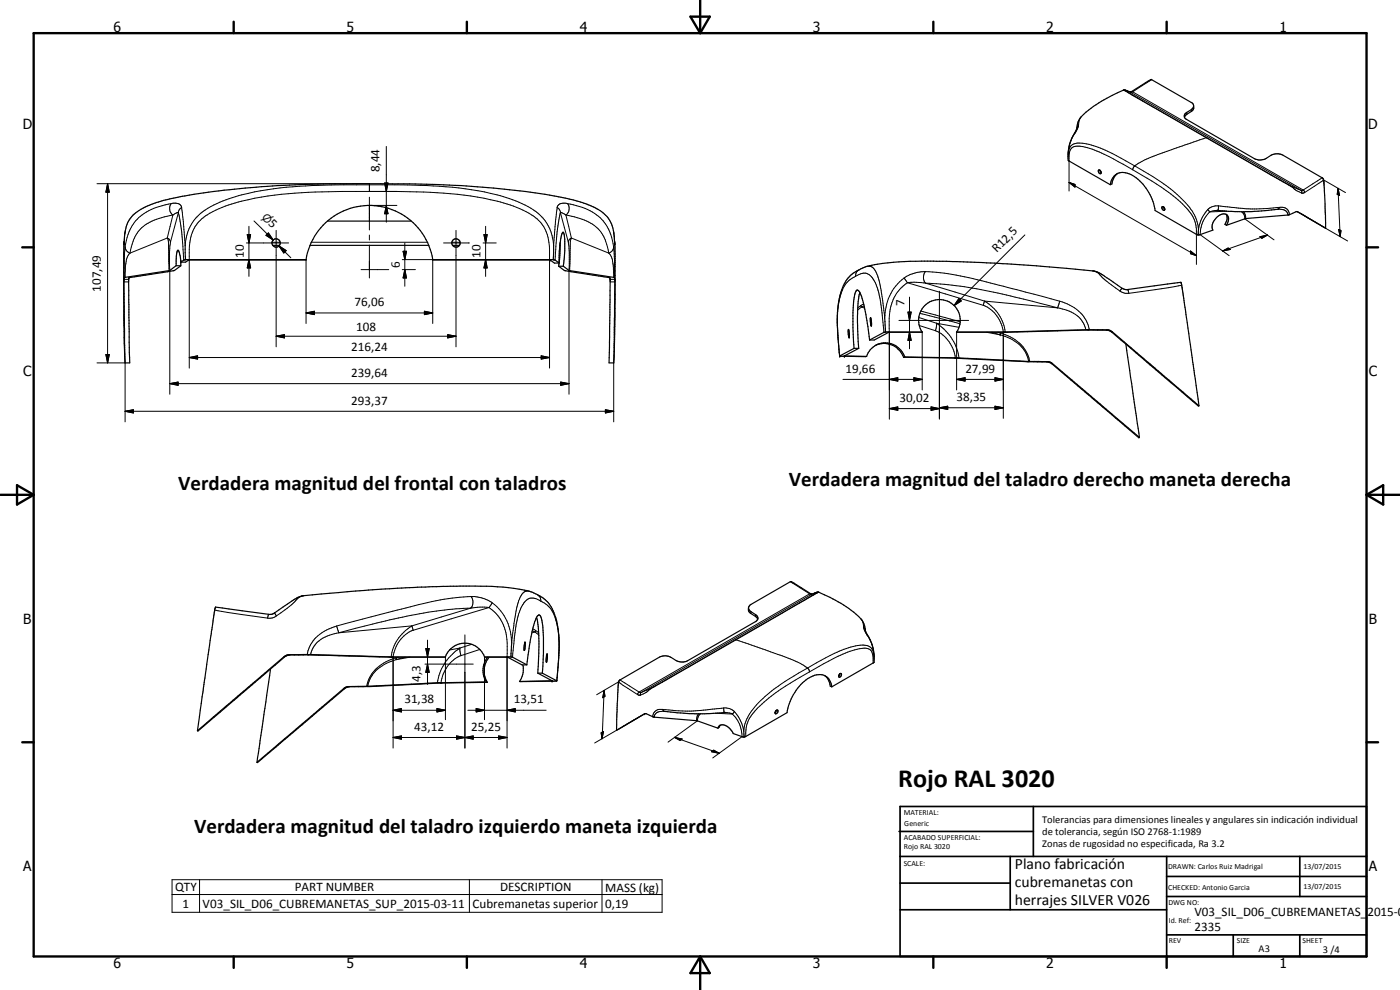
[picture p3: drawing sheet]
<svg xmlns="http://www.w3.org/2000/svg" width="420mm" height="297mm" viewBox="0 0 420 297" stroke-linecap="round" stroke-linejoin="round" font-family="sans-serif">
<g fill="none" stroke="#000" stroke-width=".35">
<path d="M358.2 31.7l.1 .8-.3 .6-2.2 1.5-.3 .5M320.5 47.1a12.3 12.3 0 0 1 2.2-7.4l.5-1.2a6 6 0 0 1 2.7-4.8l1.5-1.2a43.3 43.3 0 0 1 10.1-5.5l2 .6 6-3.8 12 6.9a1.18 1.18 0 0 1 .7 1.1 1.18 1.18 0 0 1-.7 1.1 3 3 0 0 0-2 1.6v.7l.4 .5 20.6 11.9a3.7 3.7 0 0 0 3.6-.1l1.3-.9a3.9 3.9 0 0 1 3.6-.1l12.1 7.1 .4 3.1 .3 11.8M320.6 46.2v1.9l.1 .2 12.5 7.1M330.1 51.1l.4 .6M330.1 51.1l-.2-.1a.58 .58 0 0 0-.2 .7 .58 .58 0 0 0 .7 .3l.1-.3M333.2 55.4a4 4 0 0 1 6.2-3 15.1 15.1 0 0 1 7.3 10.8l12.7 7.3 4.6-1.5a3.9 3.9 0 0 1 3.1-4.8 1.65 1.65 0 0 1 1.5 .9 1.65 1.65 0 0 1-.1 1.7l-.4 .8M335.4 52.1a4.5 4.5 0 0 0-1.7 3.1l-.5 .2M37.2 72.9a10.5 10.5 0 0 1 4-9.4 29 29 0 0 1 10.3-3.9 225.4 225.4 0 0 1 33.7-4 574.6 574.6 0 0 1 59.7 .6l1.6 .1a158.4 158.4 0 0 1 24.3 3.4l.7 .2a21.9 21.9 0 0 1 10.6 5l.3 .4a10.3 10.3 0 0 1 2 5.6l.1 2M37.2 72.9v23.3l.3 12.7M37.3 72.4l-.1 1M52.9 79.7l-1.9 1.5-13.7 2.1 .2 25.6M52.9 79.7l1.4 .1"/>
<path d="M54.3 79.8a5.5 5.5 0 0 1-4 1.7l-11.6 1.9 .2 25.5h-1.4M54.3 78.1v1.7M54.3 78.7l-.4-2.7-.5-.9-.5 1.5v3.1M55.6 73.7l.1 4.2M55.7 77.9l-.6 .1-.8 .7M56.5 78.1l-.8 .6h-1.4M56.5 78v.1M81.8 73.6h2.1M91.9 77.9l-35.4 .1M91.9 77.9h-36.2M91.9 77.9a19.2 19.2 0 0 1 19-16.3 19.2 19.2 0 0 1 19 16.3M93 73.6h35.7"/>
<path d="M98.2 66.3h25.3M129.9 77.9l35.2 .1M129.9 77.9h36.2M135.8 73.6h2.1M165.1 78l.1 .1M165.2 78.1l1.2 .9 1.4-.1M166.1 77.9l.4 .1M166.1 73.7v4.2M166.5 78h.1M166.6 78l1.2 .9M167.7 79.9h1.4M167.7 79.9a5.2 5.2 0 0 0 3.7 1.6l11.6 1.9-.2 25.5h1.4"/>
<path d="M167.8 78.9l-.1 1M168 73.6l-.2 5.3M168 73.6l.5-2.9 .4-1a1.04 1.04 0 0 1 .5 1.4l.1 4.2-.4 4.6M168 73.6h.1M168.1 72.8l-.3 6.1M169.1 79.9l1.7 1.3 13.6 2.1-.2 25.6M184.4 72.4l.1 1M184.5 72.9l.1 22.9-.4 13.1M348.8 62.1l.1-.1a.71 .71 0 0 1 .6 1.1l-.7-.4zM349.2 62.1l.4 .6M359.7 68.7l-.1 1.8M368 64.3a2.67 2.67 0 0 1-.4 3l.5 .3"/>
<path d="M383.8 62.8a79.7 79.7 0 0 1-18.8 .4M389.4 63.5l5.5 3.2M395 66.8l.4 .3M395.4 67.1l2.4 1.4M395.4 67.1l-6.2-3.6-2.5 1-12.9 1.1-5.7 2M52.3 81.2h-.1M169.4 81.2h.1M254.6 98.8l.3 1.4v1.1l-.3-.8zM254.6 98.8h.1M257.8 81l.5-.3a18.4 18.4 0 0 1 8.2-1.8 251.2 251.2 0 0 1 34.5 .2l10.1 .7 16.8 1.5a10.1 10.1 0 0 1 5 2.5l3.8 2.6 1.3 .5 16.4-2.2 1.4 8.2 4 28.9M257.8 80.9a9.3 9.3 0 0 0-5 5.4l-.9 3.3-.6 5 .1 5.6 .6 6.6M258.1 87.8l-.6 2.7-.2 4.4 .4 9.6"/>
<path d="M261.3 95.3l.2 1.1v1.4l-.3-1.4zM265.5 95.4l.3 4.3M265.8 99.7l-4.8 2.3M276.8 99.6a6.2 6.2 0 0 1 5.1-9.7 6.2 6.2 0 0 1 5.2 9.7M276.8 99.6l-10 .1-4.4 2.3h-1.4M276.8 99.6l-11 .1M287.1 99.6l15.2 .1 24.2-.7 6.2 .1 1 .6 26 22.1h.1M287.1 99.6h14.6l24.2-.7 7.2 .2 26.7 22.7M252 106.8l8.1 .1M256.3 104.5l-4.3 2.3M256.3 104.5h1.4M257.7 104.5l-4.3 2.3 6.7 .1"/>
<path d="M261 102a53.8 53.8 0 0 0-3-14.4 .62 .62 0 0 0-.7-.6 .62 .62 0 0 0-.6 .7l-.5 2.6-.2 3.6 .3 10.6M262.8 103.6a6.2 6.2 0 0 1 8.8 3.5M263.5 103.3a5.7 5.7 0 0 0-3.4 3.6M263.9 103.2a6.2 6.2 0 0 1 7.3 4M271.2 107.2a541.8 541.8 0 0 1 36.7 1.3l6.5 .1 1 .3 26.4 22.5 .2-.2M271.6 107.1a575.2 575.2 0 0 1 37.1 1.4h4.3a3 3 0 0 1 2.5 .3l26.5 22.4M271.6 107.1l-.4 .1M337.9 103.3l4.1 27.9M133.7 197.1l-16.6 .1-24.8-.7-6.1 .2-.8 .4-26 22.2-.1-.1M133.7 197.1h-16.3l-24.2-.7-7 .1-1 .5-25.9 22.2M133.7 197.1a6.2 6.2 0 0 1 5.8-4.1 6.2 6.2 0 0 1 5.9 4.1M145.4 197.1l7 .1 4.3 2.3h1.4"/>
<path d="M145.4 197.1h7.9M146.3 197.2a6.3 6.3 0 0 0-.3 7.4M146.8 197.2a6.4 6.4 0 0 0-.5 7.5M153.3 197.1l4.8 2.4M153.6 192.9l-.3 4.2M156.9 199.5a6.3 6.3 0 0 1-1 5M157.3 195.1v.1M157.3 195.2h.1M157.4 195.1v.1M157.6 192.7l-.3 2.4M157.6 192.7h.1M157.6 192.7l-.2 2.4"/>
<path d="M158.1 199.5l1.6-10a11.3 11.3 0 0 1 1.7-4.8 .68 .68 0 0 1 .8 0 .68 .68 0 0 1 .3 .8l.4 2.3 .2 3.5-.3 10.7M161 185.3a51.7 51.7 0 0 1 .4 15.7v1M164 198.7h.1M164.2 196.2l.1 1.2-.3 1.3-.1-1zM224.7 182.5l.4 .8 2 1.4 .3 1.1M227.4 185.8l-.7-.8a3.6 3.6 0 0 1-2.1-1.9 1.61 1.61 0 0 1 .8-1.7l11.9-6.9 6.1 3.7 1.8-.5a32.5 32.5 0 0 1 13.7 8.7l.5 1.2a7.6 7.6 0 0 0 1.7 4.3l1.1 3.2 .1 3.7-12.7 7.3M227.4 185.8l-.7 .7-20.3 11.7a3.7 3.7 0 0 1-3.6 0l-1.6-1.1a3.7 3.7 0 0 0-3.3 0l-12.2 7.2-.3 4-.4 10.8M81.2 200.7l-4.1 28M146 204.6l.3 .1M146 204.6l-14.7 .3-27.2 1.1-.9 .5-26.1 22.2M146.3 204.7a540.7 540.7 0 0 0-36 1.3h-5.4l-1.2 .4-26.4 22.4-.2-.1M161.4 202l4.3 2.3-9.8 .2"/>
<path d="M161.4 202h1.4M162.8 202l4.3 2.3M167.1 204.3h.1M167.1 204.3l.7-9.1v-3.9a20 20 0 0 0-2.9-10l-.6-.7a14.3 14.3 0 0 0-7.7-3.7 119.6 119.6 0 0 0-23.5-1l-7.8 .3a576 576 0 0 0-34.1 2.5l-1.8 .5-.9 .5-6.9 4.6-16.9-2.1-5.4 37M167.1 204.3l-11.2 .2M188 217.4l-3 1.7M188 217.3l-3 1.8M190.2 216.1l-2.2 1.2M190.2 216.1l-2.2 1.3M192.2 214.9l-2 1.2M192.2 214.9l1.6-.8 2.6 1.1 12.6 1 6.5 2.3M193.5 214.1l-3.3 2"/>
<path d="M199 213.4l9.6 .8 9.2-.4M215.5 218.5a1.64 1.64 0 0 1 2.7-.6l.9 .8 .9 1.4 3.3 1M216.1 217.6l-.6 .9M223.2 219.4l.1 1.7M233 213.1h.5v.5l-.8 .6-.1-.3zM233 213.1l-.4 .7M247.5 202.7a4.5 4.5 0 0 1 1.7 3.2l.4 .2M249.6 206.1a3.9 3.9 0 0 0-6.1-3.1 14.8 14.8 0 0 0-7.3 10.8l-12.9 7.3M252 202.2a.34 .34 0 0 1 .4-.1 .34 .34 0 0 1 .1 .5l-.3 .5h-.5zM252 202.1l-.3 .7"/>
<circle cx="82.9" cy="72.9" r="1.24"/>
<circle cx="136.8" cy="72.9" r="1.27"/>
</g>
<g fill="#000">
<circle cx="165.1" cy="78" r=".18"/>
<circle cx="38.7" cy="83.4" r=".18"/>
<circle cx="183" cy="83.4" r=".18"/>
<circle cx="261.3" cy="95.3" r=".18"/>
<circle cx="252" cy="106.8" r=".18"/>
<circle cx="253.4" cy="106.8" r=".18"/>
<circle cx="243.6" cy="178.3" r=".18"/>
<circle cx="165.7" cy="204.3" r=".18"/>
</g>
<g fill="none" stroke="#000" stroke-width=".3">
<path d="M322.5 40h-.1M322.5 40h.1M322.6 40a11.2 11.2 0 0 0-2 6.2v-.7M323.7 37.6l-.5 .7M323.7 37.6l-1.1 2.4M324.5 35l-.6 1.2-.2 1.4M337.1 27.1l50.6 28.9 1.2 1.1 1.7 .8M337.3 27.1h.1M337.6 27.1l1.7 .6M337.6 27.1h.1M337.7 27.1l24.5 14.2M337.7 27.1h.1"/>
<path d="M339.2 27.6l.1 .1M339.3 27.7l51.2 29.4M339.6 27.5l.3 .1M339.9 27.6l-.6 .1M339.9 27.6l51.2 29.4M345.6 23.9l-5.7 3.7M356.1 33.7l.1 .6M357.5 32.9v.5M29.1 55.1h81.8v2.3M32.3 55.1l.5 2.6h-1zM32.3 55.1v53.8M110.9 59.2v9.8"/>
<path d="M115.4 54.9h1l-.5 2.5zM115.9 43.9v22.8M119 57.4a122.5 122.5 0 0 1 30.3 3 34.2 34.2 0 0 1 10.7 4.4 11.5 11.5 0 0 1 4.9 10v35.6M119.1 57.4a315.1 315.1 0 0 0-30.6 .6 66.4 66.4 0 0 0-24.6 5.5 11.5 11.5 0 0 0-7.1 11.3v35.6M320.7 45.5a3 3 0 0 1 4.1-2.5 32.1 32.1 0 0 1 11.7 4.5l4.1 2.3M320.8 54.7l1.8 .6v.8zM320.8 54.7l38.3 22M339.9 50.9a71.7 71.7 0 0 1 10.1 6.3l2.1 1.6a16.8 16.8 0 0 1 6.7 8.5l.3 1.3v10.7M339.9 50.9a64 64 0 0 0-13.5-6.6 6.5 6.5 0 0 0-4.5-.1 3.1 3.1 0 0 0-1.1 2.5v10.6M340.6 49.8l-.7 1.1M340.6 49.8a57.5 57.5 0 0 1 15.2 11l1.5 1.9a11.3 11.3 0 0 1 2.4 6 10.9 10.9 0 0 1 2.7-5.8M362.2 41.3l24.8 14.3 3.5 1.5"/>
<path d="M362.2 41.3l-6.6 2.2a102.6 102.6 0 0 0-13.8 5.4l-1.2 .9M390.5 57.1l.2 .3-.1 .5M391.1 57l.5 .7M391.1 57l-.6 .1M391.6 57.7l5.6-3.7 6.6 3.8M391.6 57.7l-1 .2M396.8 53.3l-5.7 3.7M401.6 56.5l.4 2.2-.7-.4zM401.6 56.5l.6 14.5M37.2 73.4h.1M37.3 72.6h.1M37.3 72.6l-.1 .8"/>
<path d="M37.5 74l-.2 9.4M37.5 74a2.05 2.05 0 0 0 1.5 1.9M37.6 69.2l-.3 3.4M39 75.9a6.7 6.7 0 0 0-1.4 5l-.1 2.3M50.2 71.4l.4 1.5 .1 8.3M50.2 71.4l.7 .5 .3 .7M50.2 71.4l-11.2 4.5M51.2 72.6l-.3 3 .1 42.7M51.4 61.1a2.44 2.44 0 0 0 .5 3.4M51.4 61.1a17 17 0 0 0-11.1 5.6 15.5 15.5 0 0 0-2.8 7.3M51.4 61.1a2.36 2.36 0 0 1 3.1 .9v.3M51.9 64.5a17 17 0 0 0-9.7 4.2l-1.3 1.6a14.8 14.8 0 0 0-1.9 5.6"/>
<path d="M51.9 64.5l-1.7 6.9M53.5 63.8l1 5.6 .6 8.6M53.5 63.8l-.6 .1-1 .6M53.5 63.8l-2.3 8.8M54.5 62.3l1.1 11.4a13.9 13.9 0 0 1 9.5-12.6 72.9 72.9 0 0 1 26.6-5.3l7.7-.3h19.1a133.2 133.2 0 0 1 28.8 2.5 33.5 33.5 0 0 1 14.5 6.3 13.4 13.4 0 0 1 4.3 9.4l1.1-11.4M54.5 62.3l-.7 .6-.3 .9M73.9 77.9h.8M73.9 72.9h12.7M74.2 70.4h1l-.5 2.5zM74.7 77.9l.5 2.5h-1zM74.7 67.9v15M76.2 66.3l5.8 5.7"/>
<path d="M79.8 70.6l.7-.7 1.5 2.1zM80.5 69.9l1.5 2.1-2.2-1.4zM81.6 72.7h2.5M82.9 69.1v35M83.7 73.8l2.2 1.4-.7 .7zM83.7 73.8l3.6 3.5M91.9 77.9v19.2M93.4 72.7h34.9M110.9 70.5v1.5M110.9 73.5v9.9M110.9 61.6h8.2M115.9 61.6l.5 2.5h-1z"/>
<path d="M120.7 77.9h9.2v19.2M121 75.4h1l-.5 2.5zM121.5 72.9v13M133.1 72.9h7.8M135.6 72.7h2.5M136.9 69.1v35M145 72.9h3.9M145.2 70.4h1l-.5 2.5zM145.7 77.9l.5 2.5h-1zM145.7 67.9v15M167.2 62.3l.7 .6 .3 .9M168.2 63.8l-1 5.6-.6 8.6"/>
<path d="M168.2 63.8h.1M168.2 63.8l2.3 8.8M168.2 63.8l1.6 .7M169.8 64.5a17 17 0 0 1 9.8 4.2l1.2 1.6a14.8 14.8 0 0 1 1.9 5.6M169.8 64.5l1.7 6.9M170.3 61.1a2.38 2.38 0 0 0-3 .7l-.1 .5M170.3 61.1a16.3 16.3 0 0 1 11.7 6.5 20.3 20.3 0 0 1 2.4 10.5v5.3M170.3 61.1a2.39 2.39 0 0 1-.5 3.4M170.5 72.6l.3 3v42.7M171.5 71.4l-.4 1.5-.1 8.3M171.5 71.4l-.7 .5-.3 .7M171.5 71.4l11.2 4.5"/>
<path d="M182.7 75.9a8.9 8.9 0 0 1 1.4 6l.1 1.3M184.1 69.2l.3 3.4M184.1 74a1.94 1.94 0 0 1-1.4 1.9M184.4 72.6h.1M184.4 72.6l.1 .8M184.5 73.4h.1M260.2 79.9a2.74 2.74 0 0 1 3 2.5 61.6 61.6 0 0 1 2.3 13 15.1 15.1 0 0 1 5.8-12M307.6 70.5l-21.3 21.2M357.3 75.3l1.8 1.4-1.8-.6zM362.4 62.9l.6 .7M363 63.6a9.7 9.7 0 0 0-2.8 6.8l8.7 6.3M365 63.2l-2 .4"/>
<path d="M365.7 61.8l-2.2 .3-1.1 .8M365.7 61.8l6 .6a49.7 49.7 0 0 0 11.4-.1l.9-.1M365.7 61.8l-.2 1.4M366.9 75.3l1.7-.9 .6 .4zM368.1 63.4l-5.1 .2M372.6 63.5l.7 .9 .3 1.3 8.7 6.3M373.2 63.5l.6 1.2v.9M378.1 71l2.3-.5-1.7 1zM380.4 70.5l-13.5 4.8M383.8 62.8a2.13 2.13 0 0 1 2.7 1.7M384 62.2a2.28 2.28 0 0 1 3 2.2M384 62.2l-.6 .6"/>
<path d="M389.4 63.5h.1M397.8 68.5l6.6 3.8M401.7 68.8l.8 .4-.3 1.8zM37.2 83.8h1.4M37.2 84.6h1.4M91.9 93.9l2.4-.5v1zM91.9 93.9h38M108.4 80.9h8.3M120.7 80.9h4M121.5 80.9l.5 2.5h-1zM127.4 93.4l2.5 .5-2.5 .5zM183.1 83.8h1.4"/>
<path d="M183.1 84.6h1.4M256.8 82.9a3.3 3.3 0 0 1 4.8 .2 19.8 19.8 0 0 1 3 10.1l.6 6.5M256.8 82.9a8 8 0 0 0-4.7 6.1 38.7 38.7 0 0 0-.6 12.2l.5 5.6M257.8 81l-.7 .5-.3 1.4M258.3 91.7l-.9 .7M258.3 91.7l.3 .4M258.6 92.1l.9 .4M258.6 92.1l-1.2 .9M259.2 91.2l-.9 .5M259.3 91.8l-.7 .3M269.8 96.1h20.9M271.3 83.4l1 1.4"/>
<path d="M272.3 84.8a12.6 12.6 0 0 0-5.4 10.7v30.3M272.3 84.8l2-.1 3.5 .3M272.3 84.8l22.8 6.8M272.5 93.6h1l-.5 2.5zM273 99.6l.5 2.5h-1zM273 89.2v15.4M275.7 95.2l5.3 1.8M275.9 97.7l4.8 1.5M276 94l12.1 3.2M276.3 93.3l11.9 3.3M276.8 99.6v17.4M277.7 81.5l-2.3 .2a10.4 10.4 0 0 0-4.1 1.7"/>
<path d="M277.7 81.5l3.3 .2a82.4 82.4 0 0 1 12.4 2.2l19.5 5a24.5 24.5 0 0 1 9.6 3.5 10.4 10.4 0 0 1 4.4 6.5M277.7 81.5a2.84 2.84 0 0 0 .1 3.5M277.8 85l6.8 .4 8.5 1.3 10.2 2.1 14.1 3.6M277.8 85l17.7 5.3M280.7 99.2a10.3 10.3 0 0 1 6 8.2M281 97l6.8 1.2M281 97l.5 .3a14.8 14.8 0 0 1 6.3 10.1M281 97l-.3 2.2M281.9 87.4v38.4M287.1 99.6v17.4M287.8 89.6l.7 .7-2.2 1.4zM295.1 91.6a9.9 9.9 0 0 1 6 8v25.9"/>
<path d="M295.5 90.3a12.5 12.5 0 0 1 6.2 9.3M295.5 90.3l-.4 1.3M295.5 90.3l21.9 2.1M296.1 99.7l4.1 .8M297.5 99.7l2.7 .8M299.5 99.7l.8 .2M300.3 99.9a11.7 11.7 0 0 1 8.3 7l.4 1.6M300.3 99.9l-.1 .6M317.4 92.4a10.3 10.3 0 0 1 7.8 4.5l.7 2M318 90.4l-.6 2M327.9 81.3h.2a4.3 4.3 0 0 1 2.9 2.1l5.1 3.9M332.2 99l-.1 .1"/>
<path d="M333.8 99.6l-.1 .1M336.1 87.3l1.3 .6 1.4 .1M336.6 86.5l-.5 .8M336.7 86.4v.1M336.7 86.5h-.1M338.4 86.9h.1M338.5 86.9l.3 1.1M354.7 85.6l-15.9 2.4M29.1 108.9h8.4v17.7M31.8 106.4h1l-.5 2.5zM51 115.1l2.5-.5v1zM51 115.1h119.8"/>
<path d="M56.8 107.3l2.5-.5v.9zM56.8 107.3h108.1M82.9 100.9l2.5-.5v1zM82.9 100.9h54M134.4 100.4l2.5 .5-2.5 .5zM162.4 106.8l2.5 .5-2.5 .4zM168.3 114.6l2.5 .5-2.5 .5zM184.2 108.9v17.7M253 113.8h23.8M253.6 106.7v.1M266.9 113.8l2.5-.5v1zM274.3 113.3l2.5 .5-2.5 .5z"/>
<path d="M287.1 113.8l2.5-.5v1zM287.1 113.8h14M298.6 113.3l2.5 .5-2.5 .5zM300.2 100.5h.1M300.2 100.5a10.5 10.5 0 0 1 8.5 8M314.3 108.5l-.2 .1M315.9 109.1l-.2 .1M37.5 123.4l2.5-.5v1zM37.5 123.4h146.7M181.7 122.9l2.5 .5-2.5 .5zM266.9 122.6l2.5-.5v1zM266.9 122.6h15"/>
<path d="M279.4 122.1l2.5 .5-2.5 .5zM281.9 122.3l2.5-.4v1zM281.9 122.3h19.2M298.6 121.9l2.5 .4-2.5 .6zM91.2 178.7l-1.5 .5-2.3 2.3-4.4 3.3M141.4 179a2.8 2.8 0 0 1-.1 3.5M141.4 179l-2.2 .1a106.4 106.4 0 0 0-20 3.9l-18.2 4.8M141.4 179l3.1 .4 2 .7 1.2 .8M158.9 177.4a2.71 2.71 0 0 0-3 2.4 60.4 60.4 0 0 0-2.3 13.1 14.8 14.8 0 0 0-5.9-12M161.3 178.4l.9 1.1 .1 .9M237.2 174.5l5.8 3.7M243 178.2l.6 .1"/>
<path d="M243 178.2l-51.2 29.4M243.3 178.1l-.3 .1M243.6 178.3l-51.2 29.5M243.6 178.3h.1M245.2 177.7h.1M245.2 177.7l-24.5 14.2M245.2 177.7l-1.6 .6M245.8 177.7l-50.1 28.7-1.8 1.4-1.6 .7M64.4 183l15.9 2.5M80.6 184.3l-.3 1.2M82.4 183.9l.6 .9M83 184.8l-1.3 .6-1.4 .1"/>
<path d="M85.2 197l.2 .1M86.9 196.4l.1 .1M101 187.8l.7 2.1M101 187.8a11.3 11.3 0 0 0-8.4 7l-.4 1.6M101.7 189.9a9.8 9.8 0 0 0-7.6 4.2l-.9 2.3M118.8 197.4a11.2 11.2 0 0 0-8.7 8.5M118.8 197.4l.1 .5M118.9 197.9a11.7 11.7 0 0 0-7.7 5.4l-.8 2.6M118.9 197.9h.1M119.5 197.2l-.7 .2M121.6 197.2l-2.7 .7M123 197.2l-4.1 .7"/>
<path d="M123.6 187.8a12.7 12.7 0 0 0-6.2 9.3M123.6 187.8l.4 1.3M123.6 187.8l-21.9 2.1M124 189.1a9.8 9.8 0 0 0-6 8v27.4M127.5 199.3h14.5M127.8 194.6h1l-.5 2.5zM128.3 199.3l.5 2.4h-1zM128.3 192.1v13.3M133.7 197.1v18.8M138 194.4l.3 2.3M138 194.4l-1.3 1-2 2a14.3 14.3 0 0 0-3.4 7.5M138 194.4l-3.1 .6"/>
<path d="M138.3 196.7a9.9 9.9 0 0 0-5.9 8.2M139.5 190.5v34M141.3 182.5a147.1 147.1 0 0 0-32 5.4l-7.6 2M141.3 182.5l-17.7 5.3M141.5 193.3l-3.5 1.1M144 194.9l-5.7 1.8M145.4 197.1v18.8M146.8 182.3a12.8 12.8 0 0 1 5.4 10.7v31.5M146.8 182.3l-2.8-.1-2.7 .3M146.8 182.3l-22.8 6.8M147.7 180.9l-.9 1.4M159.8 189.3l.7 .3"/>
<path d="M159.9 188.6l.8 .5M160.5 189.6l1.2 .9M160.5 189.6l-.9 .3M160.7 189.1l1 .8M160.7 189.1l-.2 .5M162.3 180.4a8.9 8.9 0 0 1 4.9 7.2l.5 3 .1 3.8-.7 9.9M162.3 180.4a3.2 3.2 0 0 0-5 .4 22.3 22.3 0 0 0-2.9 10.4l-.6 6M220.7 191.9l15.3 5.3 4.2 1.9 2.1 1.3M220.7 191.9l-22 12.7-3.7 2.1-2.6 1.1M225.4 183.5l-.1 .6M226.7 184.4v.6M258.3 185.7a3.5 3.5 0 0 1 .9 2.5"/>
<path d="M259.2 188.2l1.1 2.4M259.2 188.2l.5 .7M260.3 190.6l.8 1.5a12.1 12.1 0 0 1 1.2 4.8 3.1 3.1 0 0 0-2.2-3.2 19.9 19.9 0 0 0-11 3l-6.8 3.7M260.3 190.6l.1 .1M262 198.9v-1.6a2.42 2.42 0 0 0-2.8-2.8 31.1 31.1 0 0 0-12 4.6l-7.1 4.1a51.8 51.8 0 0 0-13.5 10 9.5 9.5 0 0 0-2.8 7.8M103.2 206.5l.2 .2M104.8 206h.1M118 213.1l2.5-.5v1zM118 213.1h15.7M131.1 212.6l2.6 .5-2.6 .5zM140.4 213.1h23.5M142.9 212.6l2.5 .5-2.5 .5z"/>
<path d="M152.2 213.1l2.4-.5v1zM165.5 204.2v.1M180.4 219.9l.7-.4-.4 2.2zM181.3 207.1l.3 1.8-.7 .4zM181.3 207.1l-.6 14.6M185 219.1l-6.5 3.8M186.1 204l5.7 3.6M191.3 208.4l1 .1M191.3 208.4l-5.7-3.8-6.5 3.8M191.8 207.6l-.5 .8M191.8 207.6l.6 .2M192.4 207.8l-.2 .4 .1 .3"/>
<path d="M193.5 214.2h.1M198.9 212.9l.5 .5M198.9 212.9h-1.1a2.2 2.2 0 0 0-1.9 2.2M199 213.4l-1.8 .4a1.48 1.48 0 0 0-.8 1.4M209.6 214.2l-.4 .6-.2 1.4M210.2 214.2a2.67 2.67 0 0 0-.9 2.1l-8.8 6.4M214.8 214l5 .2M217.2 212.4l.1 1.4M217.2 212.4a68.8 68.8 0 0 1-18.3 .5M217.2 212.4l1.7 .2 1.5 .9M217.3 213.8h.1M217.8 213.8l2 .4"/>
<path d="M219.8 214.2l.4 .4a9.1 9.1 0 0 1 2.5 6.4l-8.8 6.4M220.4 213.5l-.6 .7M242.3 200.4a65.6 65.6 0 0 0-14 9.8 14.2 14.2 0 0 0-5.1 9.2 11 11 0 0 0-2.8-5.9M242.3 200.4l.6 .7v.5M118 221.3l2.5-.5v1zM118 221.3h34.2M137 220.8l2.5 .5-2.5 .5zM139.5 221.3l2.5-.5v1zM149.6 220.8l2.6 .5-2.6 .5zM202.4 221.2l2.3 .5-.6 .5zM202.4 221.2l13.4 4.8M213.6 225.6l.6-.5 1.6 .9z"/>
<path d="M51.6 263.9h147.1v9.8h-147.1zM51.6 268.4h147.1M59.9 263.9v9.8M140.9 263.9v9.8M180.7 263.9v9.8"/>
</g>
<g fill="none" stroke="#000" stroke-width=".71">
<path d="M10.1 9.9h400v277.1h-400zM70.1 6.5v3.4M140.1 6.5v3.4M207.2 5h5.8l-2.9 4.9zM210.1 0v9.9M280.1 6.5v3.4M350.1 6.5v3.4M6.7 74.2h3.4M410.1 74.2h3.5M.1 148.5h10M5.1 145.6l5 2.9-5 2.9zM410.1 148.5h10"/>
<path d="M410.1 148.5l5-2.9v5.8zM6.7 222.7h3.4M410.1 222.7h3.5M70.1 287v3.4M140.1 287v3.4M210.1 287v10M210.1 287l2.9 5h-5.8zM280.1 287v3.4M350.1 287v3.4"/>
</g>
<g fill="none" stroke="#000" stroke-width=".51">
<path d="M269.8 249.5h40.3M270.1 242h140v45h-140zM270.1 257h140M303.2 257v16M310.1 242v15M350.1 257v30M390.1 257v12M270.1 265h33.1M270.1 273h80M350.1 269h60M350.1 263h60M350.1 280.5h60"/>
<path d="M370.1 280.5v6.5M390.1 280.5v6.5"/>
</g>
<g fill="#000">
<path d="M32.3 55.1l.5 2.6h-1zM115.4 54.9h1l-.5 2.5zM320.8 54.7l1.8 .6v.8zM401.6 56.5l.4 2.2-.7-.4zM74.2 70.4h1l-.5 2.5zM80.5 69.9l1.5 2.1-2.2-1.4zM83.7 73.8l2.2 1.4-.7 .7zM115.9 61.6l.5 2.5h-1zM121 75.4h1l-.5 2.5zM145.2 70.4h1l-.5 2.5zM357.3 75.3l1.8 1.4-1.8-.6zM366.9 75.3l1.7-.9 .6 .4z"/>
<path d="M378.1 71l2.3-.5-1.7 1zM401.7 68.8l.8 .4-.3 1.8zM74.7 77.9l.5 2.5h-1zM91.9 93.9l2.4-.5v1zM121.5 80.9l.5 2.5h-1zM127.4 93.4l2.5 .5-2.5 .5zM145.7 77.9l.5 2.5h-1zM272.5 93.6h1l-.5 2.5zM287.8 89.6l.7 .7-2.2 1.4zM31.8 106.4h1l-.5 2.5zM51 115.1l2.5-.5v1zM56.8 107.3l2.5-.5v.9z"/>
<path d="M82.9 100.9l2.5-.5v1zM134.4 100.4l2.5 .5-2.5 .5zM162.4 106.8l2.5 .5-2.5 .4zM168.3 114.6l2.5 .5-2.5 .5zM266.9 113.8l2.5-.5v1zM273 99.6l.5 2.5h-1zM274.3 113.3l2.5 .5-2.5 .5zM287.1 113.8l2.5-.5v1zM298.6 113.3l2.5 .5-2.5 .5zM37.5 123.4l2.5-.5v1zM181.7 122.9l2.5 .5-2.5 .5zM266.9 122.6l2.5-.5v1z"/>
<path d="M279.4 122.1l2.5 .5-2.5 .5zM281.9 122.3l2.5-.4v1zM298.6 121.9l2.5 .4-2.5 .6zM127.8 194.6h1l-.5 2.5zM118 213.1l2.5-.5v1zM128.3 199.3l.5 2.4h-1zM131.1 212.6l2.6 .5-2.6 .5zM142.9 212.6l2.5 .5-2.5 .5zM152.2 213.1l2.4-.5v1zM180.4 219.9l.7-.4-.4 2.2zM181.3 207.1l.3 1.8-.7 .4zM118 221.3l2.5-.5v1z"/>
<path d="M137 220.8l2.5 .5-2.5 .5zM139.5 221.3l2.5-.5v1zM149.6 220.8l2.6 .5-2.6 .5zM202.4 221.2l2.3 .5-.6 .5zM213.6 225.6l.6-.5 1.6 .9z"/>
</g>
<text font-size="7.9" x="269.6" y="236.3">Rojo RAL 3020</text>
<g font-size="6.3">
<text x="53.5" y="146.9">Verdadera magnitud del frontal con taladros</text>
<text x="236.7" y="145.8">Verdadera magnitud del taladro derecho maneta derecha</text>
<text x="58.2" y="250">Verdadera magnitud del taladro izquierdo maneta izquierda</text>
</g>
<g font-size="4.7">
<text x="304.6" y="260.8">Plano fabricación</text>
<text x="304.6" y="266.2">cubremanetas con</text>
<text x="304.6" y="271.6">herrajes SILVER V026</text>
</g>
<g font-size="4.2">
<text x="34" y="9.6">6</text>
<text x="104" y="9.6">5</text>
<text x="174" y="9.6">4</text>
<text x="244" y="9.6">3</text>
<text x="314" y="9.6">2</text>
<text x="384" y="9.6">1</text>
<text x="6.8" y="38.7">D</text>
<text x="410.6" y="38.7">D</text>
<text x="7" y="112.9">C</text>
<text x="410.8" y="112.9">C</text>
<text x="7" y="187.1">B</text>
<text x="410.8" y="187.1">B</text>
<text x="7" y="261.4">A</text>
<text x="410.8" y="261.4">A</text>
<text x="34" y="290.4">6</text>
<text x="104" y="290.4">5</text>
<text x="174" y="290.4">4</text>
<text x="244" y="290.4">3</text>
<text x="314" y="290.4">2</text>
<text x="384" y="290.4">1</text>
</g>
<g font-size="3.9">
<text x="113.9" y="51.7" transform="rotate(-90 113.9 51.7)">8,44</text>
<text x="80.3" y="67.3" transform="rotate(45 80.3 67.3)">5</text>
<text x="73.1" y="77.4" transform="rotate(-90 73.1 77.4)">10</text>
<text x="144.2" y="77.4" transform="rotate(-90 144.2 77.4)">10</text>
<text x="299.2" y="76" transform="rotate(-45 299.2 76)">R12,5</text>
<text x="120" y="80.4" transform="rotate(-90 120 80.4)">6</text>
<text x="30.2" y="87.5" transform="rotate(-90 30.2 87.5)">107,49</text>
<text x="106.4" y="91.9">76,06</text>
<text x="271.4" y="91.9" transform="rotate(-90 271.4 91.9)">7</text>
<text x="106.9" y="99.4">108</text>
<text x="105.4" y="105.2">216,24</text>
<text x="105.4" y="113.1">239,64</text>
<text x="253.7" y="111.8">19,66</text>
<text x="289.7" y="111.8">27,99</text>
<text x="105.4" y="121.4">293,37</text>
<text x="269.9" y="120.6">30,02</text>
<text x="287.1" y="120.3">38,35</text>
<text x="126.2" y="204.6" transform="rotate(-90 126.2 204.6)">4,3</text>
<text x="121.4" y="211">31,38</text>
<text x="154.3" y="211">13,51</text>
<text x="124.3" y="219.2">43,12</text>
<text x="141.4" y="219.2">25,25</text>
<text x="52.6" y="267.5">QTY</text>
<text x="88.5" y="267.5">PART NUMBER</text>
<text x="150.1" y="267.5">DESCRIPTION</text>
<text x="181.6" y="267.6">MASS (kg)</text>
<text x="54.8" y="272.3">1</text>
<text x="60.8" y="272.3">V03_SIL_D06_CUBREMANETAS_SUP_2015-03-11</text>
<text x="141.8" y="272.4">Cubremanetas superior</text>
<text x="181.6" y="272.3">0,19</text>
<text x="358.5" y="275">V03_SIL_D06_CUBREMANETAS_2015-0</text>
<text x="358.5" y="279.4">2335</text>
</g>
<text font-size="3.3" x="78.3" y="65.3" transform="rotate(45 78.3 65.3)">n</text>
<g font-size="3.1">
<text x="312.7" y="246.8">Tolerancias para dimensiones lineales y angulares sin indicación individual</text>
<text x="312.7" y="250.4">de tolerancia, según ISO 2768-1:1989</text>
<text x="312.7" y="254">Zonas de rugosidad no especificada, Ra 3.2</text>
<text x="377.7" y="285.6">A3</text>
<text x="397" y="285.9">3 /4</text>
</g>
<g font-size="2.4">
<text x="271.2" y="244.4">MATERIAL:</text>
<text x="271.3" y="252">ACABADO SUPERFICIAL:</text>
<text x="271.4" y="247.9">Generic</text>
<text x="271.3" y="254.6">Rojo RAL 3020</text>
<text x="271.2" y="259.7">SCALE:</text>
<text x="350.6" y="260.8">DRAWN: Carlos Ruiz Madrigal</text>
<text x="391.2" y="260.6">13/07/2015</text>
<text x="350.6" y="267">CHECKED: Antonio Garcia</text>
<text x="391.2" y="266.7">13/07/2015</text>
<text x="350.6" y="271.4">DWG NO:</text>
<text x="350.8" y="276.9">Id. Ref:</text>
<text x="350.8" y="282.8">REV</text>
<text x="371.2" y="282.9">SIZE</text>
<text x="390.9" y="282.9">SHEET</text>
</g>
</svg>
